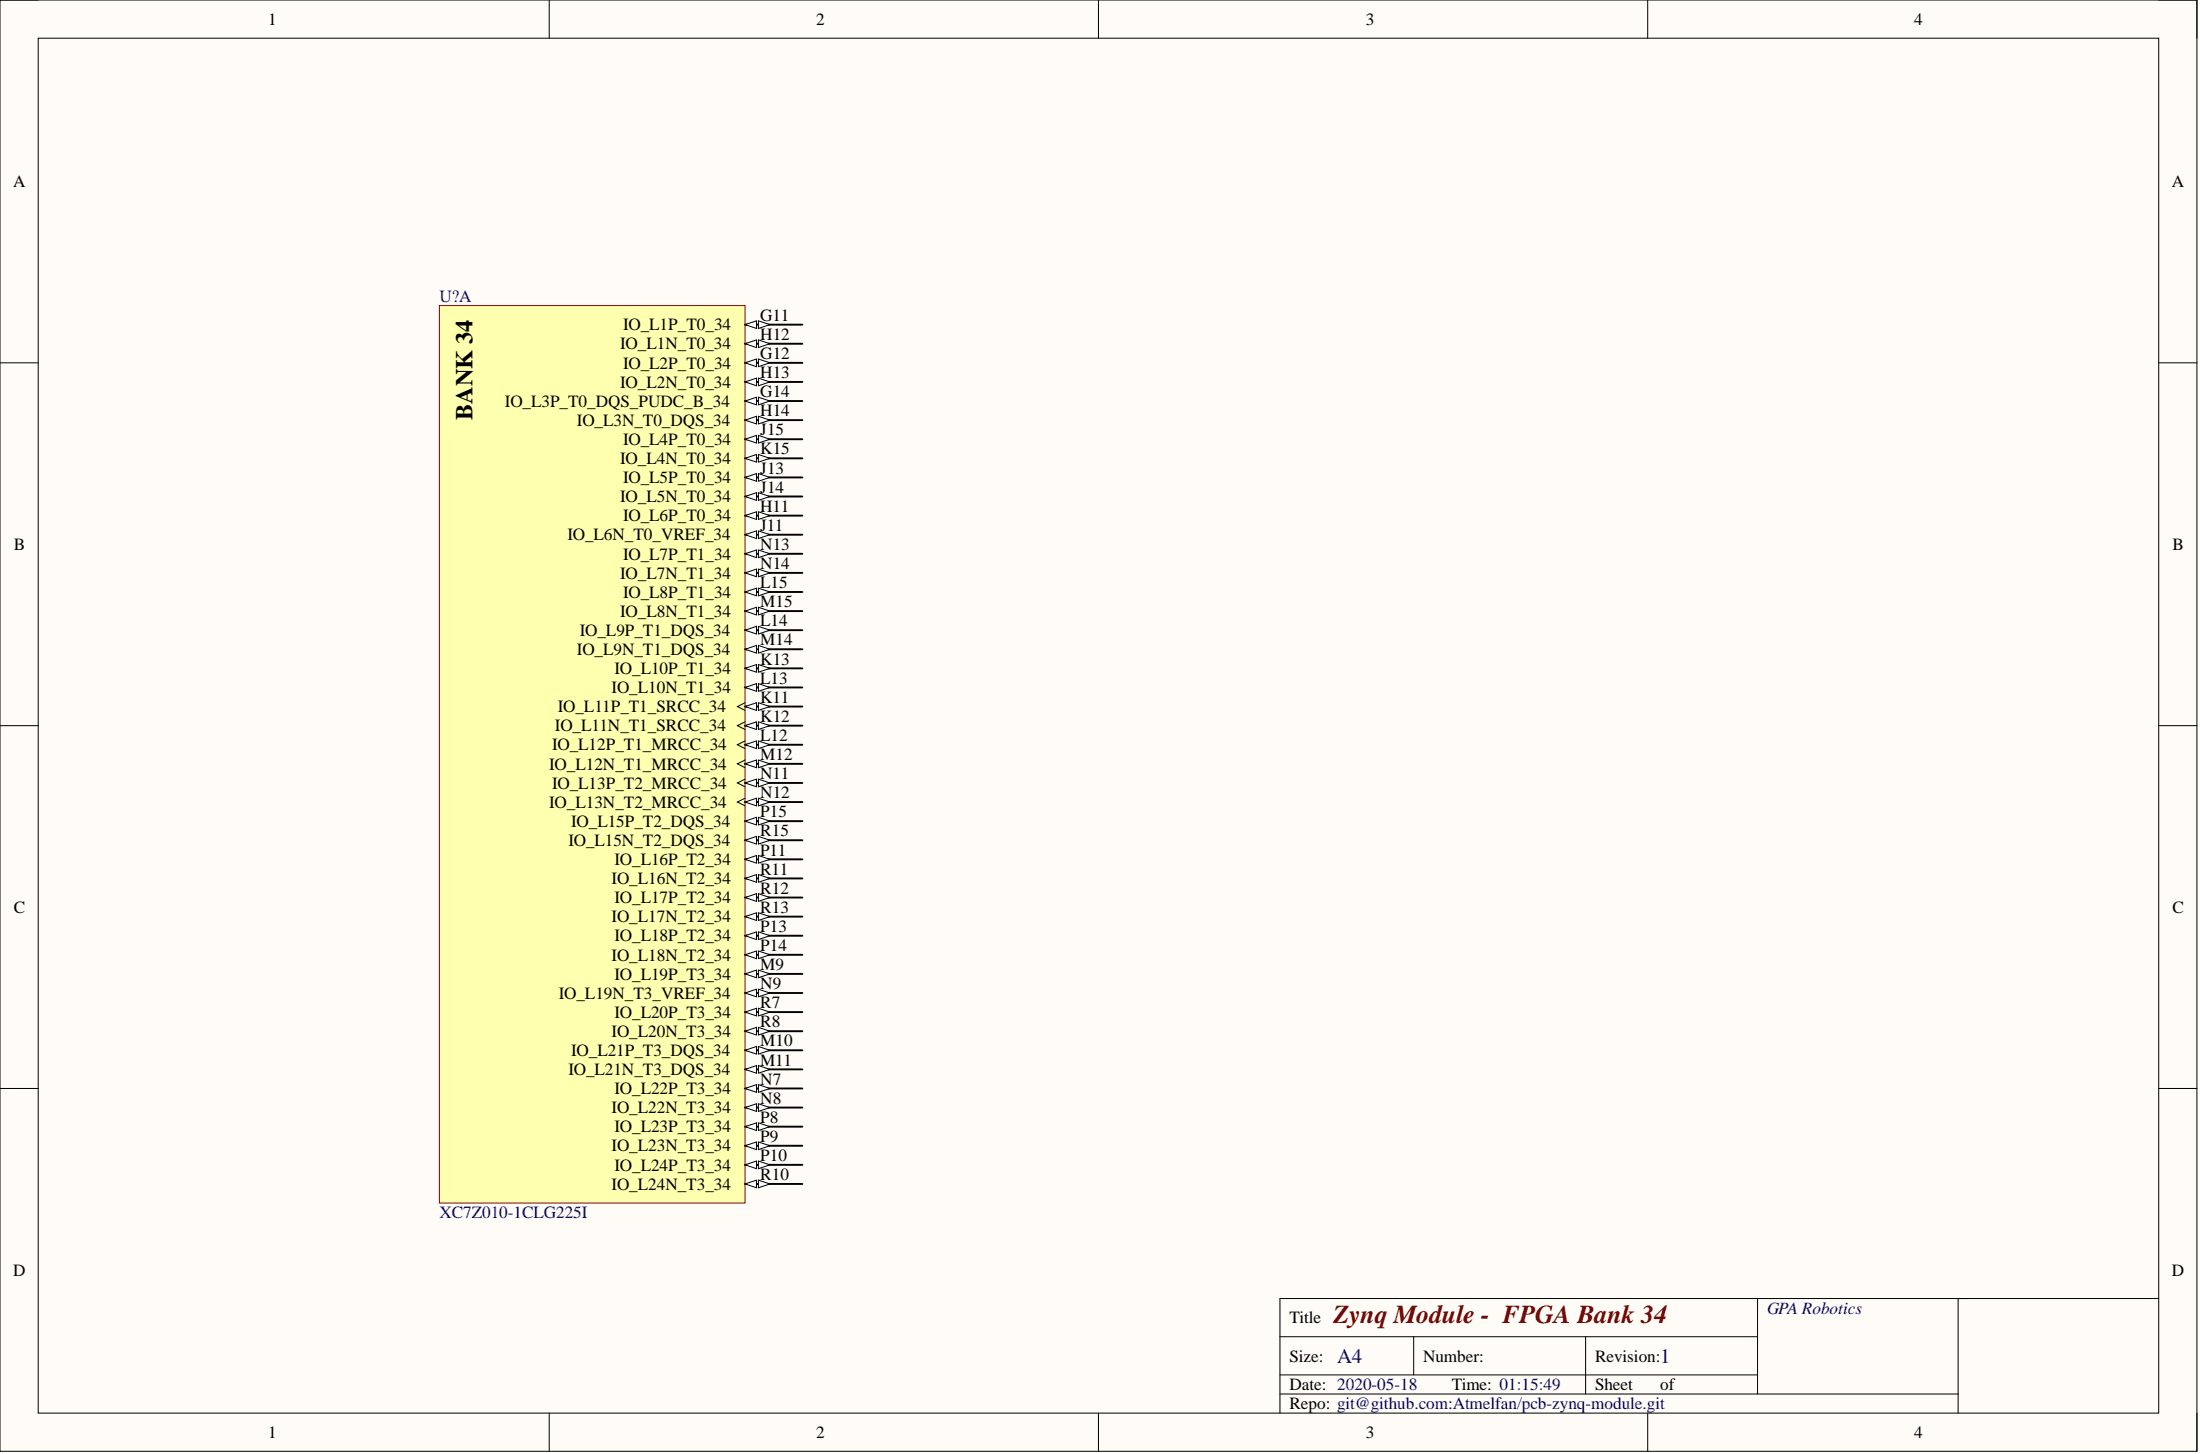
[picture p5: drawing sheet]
<svg xmlns="http://www.w3.org/2000/svg" width="292mm" height="193mm" viewBox="0 0 292 193" stroke-linecap="round" stroke-linejoin="round" font-family="sans-serif">
<path d="M0 0h291.7v192.6h-291.7z" fill-rule="evenodd" fill="#fffcf8"/>
<path d="M0 0h291.7v192.6h-291.7z" fill="none" stroke="#000" stroke-width=".13"/>
<path d="M5.1 5.1h281.5v182.4h-281.5z" fill-rule="evenodd" fill="#fffcf8"/>
<g fill="none" stroke="#000" stroke-width=".13">
<path d="M0 0h5.1M5.1 5.1h281.5v182.4h-281.5zM72.9 0v5.1M145.8 0v5.1M218.8 0v5.1M286.6 0h5.1v5.1M0 48.2h5.1M286.6 48.2h5.1M0 96.3h5.1M286.6 96.3h5.1M0 144.5h5.1M286.6 144.5h5.1"/>
<path d="M169.9 177.4h63.5M187.7 177.4v5.1M210.5 177.4v7.6M233.4 172.3v12.7M260 172.3v15.2M286.6 172.3h-116.7v15.2M72.9 187.5v5.1M145.8 187.5v5.1M169.9 185h90.1M169.9 182.5h63.5M218.8 187.5v5.1M291.7 187.5v5.1"/>
</g>
<path d="M58.3 40.6h40.6v119.1h-40.6z" fill-rule="evenodd" fill="#ffffb0"/>
<path d="M58.3 40.6h40.6v119.1h-40.6z" fill="none" stroke="#800000" stroke-width=".13"/>
<path d="M98.9 45.6h7.6" fill="none" stroke="#000" stroke-width=".25"/>
<path d="M98.9 45.6l1.5-.5v1z" fill="#f8fcff"/>
<path d="M98.9 45.6l1.5-.5v1z" fill="none" stroke="#000" stroke-width=".13"/>
<path d="M100.7 45.1l1.5 .5-1.5 .5z" fill="#f8fcff"/>
<path d="M100.7 45.1l1.5 .5-1.5 .5z" fill="none" stroke="#000" stroke-width=".13"/>
<path d="M98.9 43.1h7.6" fill="none" stroke="#000" stroke-width=".25"/>
<path d="M98.9 43.1l1.5-.5v1z" fill="#f8fcff"/>
<path d="M98.9 43.1l1.5-.5v1z" fill="none" stroke="#000" stroke-width=".13"/>
<path d="M100.7 42.6l1.5 .5-1.5 .5z" fill="#f8fcff"/>
<path d="M100.7 42.6l1.5 .5-1.5 .5z" fill="none" stroke="#000" stroke-width=".13"/>
<path d="M98.9 50.7h7.6" fill="none" stroke="#000" stroke-width=".25"/>
<path d="M98.9 50.7l1.5-.5v1z" fill="#f8fcff"/>
<path d="M98.9 50.7l1.5-.5v1z" fill="none" stroke="#000" stroke-width=".13"/>
<path d="M100.7 50.2l1.5 .5-1.5 .5z" fill="#f8fcff"/>
<path d="M100.7 50.2l1.5 .5-1.5 .5z" fill="none" stroke="#000" stroke-width=".13"/>
<path d="M98.9 48.2h7.6" fill="none" stroke="#000" stroke-width=".25"/>
<path d="M98.9 48.2l1.5-.6v1.1z" fill="#f8fcff"/>
<path d="M98.9 48.2l1.5-.6v1.1z" fill="none" stroke="#000" stroke-width=".13"/>
<path d="M100.7 47.6l1.5 .6-1.5 .5z" fill="#f8fcff"/>
<path d="M100.7 47.6l1.5 .6-1.5 .5z" fill="none" stroke="#000" stroke-width=".13"/>
<path d="M98.9 55.8h7.6" fill="none" stroke="#000" stroke-width=".25"/>
<path d="M98.9 55.8l1.5-.5v1z" fill="#f8fcff"/>
<path d="M98.9 55.8l1.5-.5v1z" fill="none" stroke="#000" stroke-width=".13"/>
<path d="M100.7 55.3l1.5 .5-1.5 .5z" fill="#f8fcff"/>
<path d="M100.7 55.3l1.5 .5-1.5 .5z" fill="none" stroke="#000" stroke-width=".13"/>
<path d="M98.9 53.2h7.6" fill="none" stroke="#000" stroke-width=".25"/>
<path d="M98.9 53.2l1.5-.5v1z" fill="#f8fcff"/>
<path d="M98.9 53.2l1.5-.5v1z" fill="none" stroke="#000" stroke-width=".13"/>
<path d="M100.7 52.7l1.5 .5-1.5 .5z" fill="#f8fcff"/>
<path d="M100.7 52.7l1.5 .5-1.5 .5z" fill="none" stroke="#000" stroke-width=".13"/>
<path d="M98.9 60.8h7.6" fill="none" stroke="#000" stroke-width=".25"/>
<path d="M98.9 60.8l1.5-.5v1z" fill="#f8fcff"/>
<path d="M98.9 60.8l1.5-.5v1z" fill="none" stroke="#000" stroke-width=".13"/>
<path d="M100.7 60.3l1.5 .5-1.5 .5z" fill="#f8fcff"/>
<path d="M100.7 60.3l1.5 .5-1.5 .5z" fill="none" stroke="#000" stroke-width=".13"/>
<path d="M98.9 58.3h7.6" fill="none" stroke="#000" stroke-width=".25"/>
<path d="M98.9 58.3l1.5-.5v1z" fill="#f8fcff"/>
<path d="M98.9 58.3l1.5-.5v1z" fill="none" stroke="#000" stroke-width=".13"/>
<path d="M100.7 57.8l1.5 .5-1.5 .5z" fill="#f8fcff"/>
<path d="M100.7 57.8l1.5 .5-1.5 .5z" fill="none" stroke="#000" stroke-width=".13"/>
<path d="M98.9 65.9h7.6" fill="none" stroke="#000" stroke-width=".25"/>
<path d="M98.9 65.9l1.5-.5v1z" fill="#f8fcff"/>
<path d="M98.9 65.9l1.5-.5v1z" fill="none" stroke="#000" stroke-width=".13"/>
<path d="M100.7 65.4l1.5 .5-1.5 .5z" fill="#f8fcff"/>
<path d="M100.7 65.4l1.5 .5-1.5 .5z" fill="none" stroke="#000" stroke-width=".13"/>
<path d="M98.9 63.4h7.6" fill="none" stroke="#000" stroke-width=".25"/>
<path d="M98.9 63.4l1.5-.5v1z" fill="#f8fcff"/>
<path d="M98.9 63.4l1.5-.5v1z" fill="none" stroke="#000" stroke-width=".13"/>
<path d="M100.7 62.9l1.5 .5-1.5 .5z" fill="#f8fcff"/>
<path d="M100.7 62.9l1.5 .5-1.5 .5z" fill="none" stroke="#000" stroke-width=".13"/>
<path d="M98.9 71h7.6" fill="none" stroke="#000" stroke-width=".25"/>
<path d="M98.9 71l1.5-.5v1z" fill="#f8fcff"/>
<path d="M98.9 71l1.5-.5v1z" fill="none" stroke="#000" stroke-width=".13"/>
<path d="M100.7 70.5l1.5 .5-1.5 .5z" fill="#f8fcff"/>
<path d="M100.7 70.5l1.5 .5-1.5 .5z" fill="none" stroke="#000" stroke-width=".13"/>
<path d="M98.9 68.4h7.6" fill="none" stroke="#000" stroke-width=".25"/>
<path d="M98.9 68.4l1.5-.5v1z" fill="#f8fcff"/>
<path d="M98.9 68.4l1.5-.5v1z" fill="none" stroke="#000" stroke-width=".13"/>
<path d="M100.7 67.9l1.5 .5-1.5 .5z" fill="#f8fcff"/>
<path d="M100.7 67.9l1.5 .5-1.5 .5z" fill="none" stroke="#000" stroke-width=".13"/>
<path d="M98.9 76h7.6" fill="none" stroke="#000" stroke-width=".25"/>
<path d="M98.9 76l1.5-.5v1z" fill="#f8fcff"/>
<path d="M98.9 76l1.5-.5v1z" fill="none" stroke="#000" stroke-width=".13"/>
<path d="M100.7 75.5l1.5 .5-1.5 .5z" fill="#f8fcff"/>
<path d="M100.7 75.5l1.5 .5-1.5 .5z" fill="none" stroke="#000" stroke-width=".13"/>
<path d="M98.9 73.5h7.6" fill="none" stroke="#000" stroke-width=".25"/>
<path d="M98.9 73.5l1.5-.5v1z" fill="#f8fcff"/>
<path d="M98.9 73.5l1.5-.5v1z" fill="none" stroke="#000" stroke-width=".13"/>
<path d="M100.7 73l1.5 .5-1.5 .5z" fill="#f8fcff"/>
<path d="M100.7 73l1.5 .5-1.5 .5z" fill="none" stroke="#000" stroke-width=".13"/>
<path d="M98.9 81.1h7.6" fill="none" stroke="#000" stroke-width=".25"/>
<path d="M98.9 81.1l1.5-.5v1z" fill="#f8fcff"/>
<path d="M98.9 81.1l1.5-.5v1z" fill="none" stroke="#000" stroke-width=".13"/>
<path d="M100.7 80.6l1.5 .5-1.5 .5z" fill="#f8fcff"/>
<path d="M100.7 80.6l1.5 .5-1.5 .5z" fill="none" stroke="#000" stroke-width=".13"/>
<path d="M98.9 78.6h7.6" fill="none" stroke="#000" stroke-width=".25"/>
<path d="M98.9 78.6l1.5-.5v1z" fill="#f8fcff"/>
<path d="M98.9 78.6l1.5-.5v1z" fill="none" stroke="#000" stroke-width=".13"/>
<path d="M100.7 78.1l1.5 .5-1.5 .5z" fill="#f8fcff"/>
<path d="M100.7 78.1l1.5 .5-1.5 .5z" fill="none" stroke="#000" stroke-width=".13"/>
<path d="M98.9 86.2h7.6" fill="none" stroke="#000" stroke-width=".25"/>
<path d="M98.9 86.2l1.5-.5v1z" fill="#f8fcff"/>
<path d="M98.9 86.2l1.5-.5v1z" fill="none" stroke="#000" stroke-width=".13"/>
<path d="M100.7 85.7l1.5 .5-1.5 .5z" fill="#f8fcff"/>
<path d="M100.7 85.7l1.5 .5-1.5 .5z" fill="none" stroke="#000" stroke-width=".13"/>
<path d="M98.9 83.6h7.6" fill="none" stroke="#000" stroke-width=".25"/>
<path d="M98.9 83.6l1.5-.5v1z" fill="#f8fcff"/>
<path d="M98.9 83.6l1.5-.5v1z" fill="none" stroke="#000" stroke-width=".13"/>
<path d="M100.7 83.1l1.5 .5-1.5 .5z" fill="#f8fcff"/>
<path d="M100.7 83.1l1.5 .5-1.5 .5z" fill="none" stroke="#000" stroke-width=".13"/>
<path d="M98.9 91.2h7.6" fill="none" stroke="#000" stroke-width=".25"/>
<path d="M98.9 91.2l1.5-.5v1z" fill="#f8fcff"/>
<path d="M98.9 91.2l1.5-.5v1z" fill="none" stroke="#000" stroke-width=".13"/>
<path d="M100.7 90.7l1.5 .5-1.5 .5z" fill="#f8fcff"/>
<path d="M100.7 90.7l1.5 .5-1.5 .5z" fill="none" stroke="#000" stroke-width=".13"/>
<path d="M98.9 88.7h7.6" fill="none" stroke="#000" stroke-width=".25"/>
<path d="M98.9 88.7l1.5-.5v1z" fill="#f8fcff"/>
<path d="M98.9 88.7l1.5-.5v1z" fill="none" stroke="#000" stroke-width=".13"/>
<path d="M100.7 88.2l1.5 .5-1.5 .5z" fill="#f8fcff"/>
<path d="M100.7 88.2l1.5 .5-1.5 .5z" fill="none" stroke="#000" stroke-width=".13"/>
<path d="M98.9 96.3h7.6" fill="none" stroke="#000" stroke-width=".25"/>
<path d="M98.9 96.3l1.5-.5v1z" fill="#f8fcff"/>
<path d="M98.9 96.3l1.5-.5v1z" fill="none" stroke="#000" stroke-width=".13"/>
<path d="M100.7 95.8l1.5 .5-1.5 .5z" fill="#f8fcff"/>
<path d="M98.9 95.8l-1 .5 1 .5M100.7 95.8l1.5 .5-1.5 .5z" fill="none" stroke="#000" stroke-width=".13"/>
<path d="M98.9 93.8h7.6" fill="none" stroke="#000" stroke-width=".25"/>
<path d="M98.9 93.8l1.5-.5v1z" fill="#f8fcff"/>
<path d="M98.9 93.8l1.5-.5v1z" fill="none" stroke="#000" stroke-width=".13"/>
<path d="M100.7 93.3l1.5 .5-1.5 .5z" fill="#f8fcff"/>
<path d="M98.9 93.3l-1 .5 1 .5M100.7 93.3l1.5 .5-1.5 .5z" fill="none" stroke="#000" stroke-width=".13"/>
<path d="M98.9 101.4h7.6" fill="none" stroke="#000" stroke-width=".25"/>
<path d="M98.9 101.4l1.5-.5v1z" fill="#f8fcff"/>
<path d="M98.9 101.4l1.5-.5v1z" fill="none" stroke="#000" stroke-width=".13"/>
<path d="M100.7 100.9l1.5 .5-1.5 .5z" fill="#f8fcff"/>
<path d="M98.9 100.9l-1 .5 1 .5M100.7 100.9l1.5 .5-1.5 .5z" fill="none" stroke="#000" stroke-width=".13"/>
<path d="M98.9 98.8h7.6" fill="none" stroke="#000" stroke-width=".25"/>
<path d="M98.9 98.8l1.5-.5v1z" fill="#f8fcff"/>
<path d="M98.9 98.8l1.5-.5v1z" fill="none" stroke="#000" stroke-width=".13"/>
<path d="M100.7 98.3l1.5 .5-1.5 .5z" fill="#f8fcff"/>
<path d="M98.9 98.3l-1 .5 1 .5M100.7 98.3l1.5 .5-1.5 .5z" fill="none" stroke="#000" stroke-width=".13"/>
<path d="M98.9 106.4h7.6" fill="none" stroke="#000" stroke-width=".25"/>
<path d="M98.9 106.4l1.5-.5v1.1z" fill="#f8fcff"/>
<path d="M98.9 106.4l1.5-.5v1.1z" fill="none" stroke="#000" stroke-width=".13"/>
<path d="M100.7 105.9l1.5 .5-1.5 .6z" fill="#f8fcff"/>
<path d="M98.9 105.9l-1 .5 1 .6M100.7 105.9l1.5 .5-1.5 .6z" fill="none" stroke="#000" stroke-width=".13"/>
<path d="M98.9 103.9h7.6" fill="none" stroke="#000" stroke-width=".25"/>
<path d="M98.9 103.9l1.5-.5v1z" fill="#f8fcff"/>
<path d="M98.9 103.9l1.5-.5v1z" fill="none" stroke="#000" stroke-width=".13"/>
<path d="M100.7 103.4l1.5 .5-1.5 .5z" fill="#f8fcff"/>
<path d="M98.9 103.4l-1 .5 1 .5M100.7 103.4l1.5 .5-1.5 .5z" fill="none" stroke="#000" stroke-width=".13"/>
<path d="M98.9 111.5h7.6" fill="none" stroke="#000" stroke-width=".25"/>
<path d="M98.9 111.5l1.5-.5v1z" fill="#f8fcff"/>
<path d="M98.9 111.5l1.5-.5v1z" fill="none" stroke="#000" stroke-width=".13"/>
<path d="M100.7 111l1.5 .5-1.5 .5z" fill="#f8fcff"/>
<path d="M100.7 111l1.5 .5-1.5 .5z" fill="none" stroke="#000" stroke-width=".13"/>
<path d="M98.9 109h7.6" fill="none" stroke="#000" stroke-width=".25"/>
<path d="M98.9 109l1.5-.5v1z" fill="#f8fcff"/>
<path d="M98.9 109l1.5-.5v1z" fill="none" stroke="#000" stroke-width=".13"/>
<path d="M100.7 108.5l1.5 .5-1.5 .5z" fill="#f8fcff"/>
<path d="M100.7 108.5l1.5 .5-1.5 .5z" fill="none" stroke="#000" stroke-width=".13"/>
<path d="M98.9 116.6h7.6" fill="none" stroke="#000" stroke-width=".25"/>
<path d="M98.9 116.6l1.5-.5v1z" fill="#f8fcff"/>
<path d="M98.9 116.6l1.5-.5v1z" fill="none" stroke="#000" stroke-width=".13"/>
<path d="M100.7 116.1l1.5 .5-1.5 .5z" fill="#f8fcff"/>
<path d="M100.7 116.1l1.5 .5-1.5 .5z" fill="none" stroke="#000" stroke-width=".13"/>
<path d="M98.9 114h7.6" fill="none" stroke="#000" stroke-width=".25"/>
<path d="M98.9 114l1.5-.5v1.1z" fill="#f8fcff"/>
<path d="M98.9 114l1.5-.5v1.1z" fill="none" stroke="#000" stroke-width=".13"/>
<path d="M100.7 113.5l1.5 .5-1.5 .6z" fill="#f8fcff"/>
<path d="M100.7 113.5l1.5 .5-1.5 .6z" fill="none" stroke="#000" stroke-width=".13"/>
<path d="M98.9 121.7h7.6" fill="none" stroke="#000" stroke-width=".25"/>
<path d="M98.9 121.7l1.5-.6v1.1z" fill="#f8fcff"/>
<path d="M98.9 121.7l1.5-.6v1.1z" fill="none" stroke="#000" stroke-width=".13"/>
<path d="M100.7 121.1l1.5 .6-1.5 .5z" fill="#f8fcff"/>
<path d="M100.7 121.1l1.5 .6-1.5 .5z" fill="none" stroke="#000" stroke-width=".13"/>
<path d="M98.9 119.1h7.6" fill="none" stroke="#000" stroke-width=".25"/>
<path d="M98.9 119.1l1.5-.5v1z" fill="#f8fcff"/>
<path d="M98.9 119.1l1.5-.5v1z" fill="none" stroke="#000" stroke-width=".13"/>
<path d="M100.7 118.6l1.5 .5-1.5 .5z" fill="#f8fcff"/>
<path d="M100.7 118.6l1.5 .5-1.5 .5z" fill="none" stroke="#000" stroke-width=".13"/>
<path d="M98.9 126.7h7.6" fill="none" stroke="#000" stroke-width=".25"/>
<path d="M98.9 126.7l1.5-.5v1z" fill="#f8fcff"/>
<path d="M98.9 126.7l1.5-.5v1z" fill="none" stroke="#000" stroke-width=".13"/>
<path d="M100.7 126.2l1.5 .5-1.5 .5z" fill="#f8fcff"/>
<path d="M100.7 126.2l1.5 .5-1.5 .5z" fill="none" stroke="#000" stroke-width=".13"/>
<path d="M98.9 124.2h7.6" fill="none" stroke="#000" stroke-width=".25"/>
<path d="M98.9 124.2l1.5-.5v1z" fill="#f8fcff"/>
<path d="M98.9 124.2l1.5-.5v1z" fill="none" stroke="#000" stroke-width=".13"/>
<path d="M100.7 123.7l1.5 .5-1.5 .5z" fill="#f8fcff"/>
<path d="M100.7 123.7l1.5 .5-1.5 .5z" fill="none" stroke="#000" stroke-width=".13"/>
<path d="M98.9 131.8h7.6" fill="none" stroke="#000" stroke-width=".25"/>
<path d="M98.9 131.8l1.5-.5v1z" fill="#f8fcff"/>
<path d="M98.9 131.8l1.5-.5v1z" fill="none" stroke="#000" stroke-width=".13"/>
<path d="M100.7 131.3l1.5 .5-1.5 .5z" fill="#f8fcff"/>
<path d="M100.7 131.3l1.5 .5-1.5 .5z" fill="none" stroke="#000" stroke-width=".13"/>
<path d="M98.9 129.3h7.6" fill="none" stroke="#000" stroke-width=".25"/>
<path d="M98.9 129.3l1.5-.6v1.1z" fill="#f8fcff"/>
<path d="M98.9 129.3l1.5-.6v1.1z" fill="none" stroke="#000" stroke-width=".13"/>
<path d="M100.7 128.7l1.5 .6-1.5 .5z" fill="#f8fcff"/>
<path d="M100.7 128.7l1.5 .6-1.5 .5z" fill="none" stroke="#000" stroke-width=".13"/>
<path d="M98.9 136.9h7.6" fill="none" stroke="#000" stroke-width=".25"/>
<path d="M98.9 136.9l1.5-.6v1.1z" fill="#f8fcff"/>
<path d="M98.9 136.9l1.5-.6v1.1z" fill="none" stroke="#000" stroke-width=".13"/>
<path d="M100.7 136.3l1.5 .6-1.5 .5z" fill="#f8fcff"/>
<path d="M100.7 136.3l1.5 .6-1.5 .5z" fill="none" stroke="#000" stroke-width=".13"/>
<path d="M98.9 134.3h7.6" fill="none" stroke="#000" stroke-width=".25"/>
<path d="M98.9 134.3l1.5-.5v1z" fill="#f8fcff"/>
<path d="M98.9 134.3l1.5-.5v1z" fill="none" stroke="#000" stroke-width=".13"/>
<path d="M100.7 133.8l1.5 .5-1.5 .5z" fill="#f8fcff"/>
<path d="M100.7 133.8l1.5 .5-1.5 .5z" fill="none" stroke="#000" stroke-width=".13"/>
<path d="M98.9 141.9h7.6" fill="none" stroke="#000" stroke-width=".25"/>
<path d="M98.9 141.9l1.5-.5v1z" fill="#f8fcff"/>
<path d="M98.9 141.9l1.5-.5v1z" fill="none" stroke="#000" stroke-width=".13"/>
<path d="M100.7 141.4l1.5 .5-1.5 .5z" fill="#f8fcff"/>
<path d="M100.7 141.4l1.5 .5-1.5 .5z" fill="none" stroke="#000" stroke-width=".13"/>
<path d="M98.9 139.4h7.6" fill="none" stroke="#000" stroke-width=".25"/>
<path d="M98.9 139.4l1.5-.5v1z" fill="#f8fcff"/>
<path d="M98.9 139.4l1.5-.5v1z" fill="none" stroke="#000" stroke-width=".13"/>
<path d="M100.7 138.9l1.5 .5-1.5 .5z" fill="#f8fcff"/>
<path d="M100.7 138.9l1.5 .5-1.5 .5z" fill="none" stroke="#000" stroke-width=".13"/>
<path d="M98.9 147h7.6" fill="none" stroke="#000" stroke-width=".25"/>
<path d="M98.9 147l1.5-.5v1z" fill="#f8fcff"/>
<path d="M98.9 147l1.5-.5v1z" fill="none" stroke="#000" stroke-width=".13"/>
<path d="M100.7 146.5l1.5 .5-1.5 .5z" fill="#f8fcff"/>
<path d="M100.7 146.5l1.5 .5-1.5 .5z" fill="none" stroke="#000" stroke-width=".13"/>
<path d="M98.9 144.5h7.6" fill="none" stroke="#000" stroke-width=".25"/>
<path d="M98.9 144.5l1.5-.5v1z" fill="#f8fcff"/>
<path d="M98.9 144.5l1.5-.5v1z" fill="none" stroke="#000" stroke-width=".13"/>
<path d="M100.7 144l1.5 .5-1.5 .5z" fill="#f8fcff"/>
<path d="M100.7 144l1.5 .5-1.5 .5z" fill="none" stroke="#000" stroke-width=".13"/>
<path d="M98.9 152.1h7.6" fill="none" stroke="#000" stroke-width=".25"/>
<path d="M98.9 152.1l1.5-.5v1z" fill="#f8fcff"/>
<path d="M98.9 152.1l1.5-.5v1z" fill="none" stroke="#000" stroke-width=".13"/>
<path d="M100.7 151.6l1.5 .5-1.5 .5z" fill="#f8fcff"/>
<path d="M100.7 151.6l1.5 .5-1.5 .5z" fill="none" stroke="#000" stroke-width=".13"/>
<path d="M98.9 149.5h7.6" fill="none" stroke="#000" stroke-width=".25"/>
<path d="M98.9 149.5l1.5-.5v1z" fill="#f8fcff"/>
<path d="M98.9 149.5l1.5-.5v1z" fill="none" stroke="#000" stroke-width=".13"/>
<path d="M100.7 149l1.5 .5-1.5 .5z" fill="#f8fcff"/>
<path d="M100.7 149l1.5 .5-1.5 .5z" fill="none" stroke="#000" stroke-width=".13"/>
<path d="M98.9 157.1h7.6" fill="none" stroke="#000" stroke-width=".25"/>
<path d="M98.9 157.1l1.5-.5v1z" fill="#f8fcff"/>
<path d="M98.9 157.1l1.5-.5v1z" fill="none" stroke="#000" stroke-width=".13"/>
<path d="M100.7 156.6l1.5 .5-1.5 .5z" fill="#f8fcff"/>
<path d="M100.7 156.6l1.5 .5-1.5 .5z" fill="none" stroke="#000" stroke-width=".13"/>
<path d="M98.9 154.6h7.6" fill="none" stroke="#000" stroke-width=".25"/>
<path d="M98.9 154.6l1.5-.5v1z" fill="#f8fcff"/>
<path d="M98.9 154.6l1.5-.5v1z" fill="none" stroke="#000" stroke-width=".13"/>
<path d="M100.7 154.1l1.5 .5-1.5 .5z" fill="#f8fcff"/>
<path d="M100.7 154.1l1.5 .5-1.5 .5z" fill="none" stroke="#000" stroke-width=".13"/>
<text font-size="3.4" fill="#800000" x="177" y="175.6">Zynq Module - FPGA Bank 34</text>
<text font-size="3.2" x="62.7" y="55.8" transform="rotate(-90 62.7 55.8)">BANK 34</text>
<g font-size="2.7" fill="#000080">
<text x="177.6" y="180.9">A4</text>
<text x="220.4" y="180.9">1</text>
</g>
<g font-size="2.3">
<text x="35.6" y="3.3">1</text>
<text x="108.3" y="3.3">2</text>
<text x="181.4" y="3.3">3</text>
<text x="254.2" y="3.3">4</text>
<text x="1.7" y="24.8">A</text>
<text x="288.4" y="24.8">A</text>
<text x="82.4" y="46.4">IO_L1N_T0_34</text>
<text x="82.7" y="43.8">IO_L1P_T0_34</text>
<text x="101" y="45.1">H12</text>
<text x="101" y="42.6">G11</text>
<text x="101" y="47.6">G12</text>
<text x="67" y="54">IO_L3P_T0_DQS_PUDC_B_34</text>
<text x="82.4" y="51.4">IO_L2N_T0_34</text>
<text x="82.7" y="48.9">IO_L2P_T0_34</text>
<text x="101" y="50.2">H13</text>
<text x="101" y="52.7">G14</text>
<text x="76.6" y="56.5">IO_L3N_T0_DQS_34</text>
<text x="82.7" y="59.1">IO_L4P_T0_34</text>
<text x="101" y="55.3">H14</text>
<text x="101" y="57.8">J15</text>
<text x="82.4" y="61.6">IO_L4N_T0_34</text>
<text x="82.7" y="64.1">IO_L5P_T0_34</text>
<text x="101" y="60.3">K15</text>
<text x="101" y="65.4">J14</text>
<text x="101" y="62.9">J13</text>
<text x="75.3" y="71.7">IO_L6N_T0_VREF_34</text>
<text x="82.4" y="66.7">IO_L5N_T0_34</text>
<text x="82.7" y="69.2">IO_L6P_T0_34</text>
<text x="101" y="70.5">J11</text>
<text x="101" y="67.9">H11</text>
<text x="1.8" y="73">B</text>
<text x="82.4" y="76.8">IO_L7N_T1_34</text>
<text x="82.7" y="74.3">IO_L7P_T1_34</text>
<text x="101" y="75.5">N14</text>
<text x="101" y="73">N13</text>
<text x="288.4" y="73">B</text>
<text x="82.4" y="81.9">IO_L8N_T1_34</text>
<text x="82.7" y="79.3">IO_L8P_T1_34</text>
<text x="101" y="80.6">M15</text>
<text x="101" y="78.1">L15</text>
<text x="101" y="83.1">L14</text>
<text x="76.6" y="86.9">IO_L9N_T1_DQS_34</text>
<text x="77" y="84.4">IO_L9P_T1_DQS_34</text>
<text x="81.6" y="89.5">IO_L10P_T1_34</text>
<text x="101" y="85.7">M14</text>
<text x="101" y="88.2">K13</text>
<text x="74.1" y="94.5">IO_L11P_T1_SRCC_34</text>
<text x="81.2" y="92">IO_L10N_T1_34</text>
<text x="101" y="90.7">L13</text>
<text x="101" y="95.8">K12</text>
<text x="101" y="93.3">K11</text>
<text x="73.3" y="99.6">IO_L12P_T1_MRCC_34</text>
<text x="73.7" y="97.1">IO_L11N_T1_SRCC_34</text>
<text x="101" y="100.9">M12</text>
<text x="101" y="98.3">L12</text>
<text x="72.9" y="102.1">IO_L12N_T1_MRCC_34</text>
<text x="72.9" y="107.2">IO_L13N_T2_MRCC_34</text>
<text x="73.3" y="104.7">IO_L13P_T2_MRCC_34</text>
<text x="101" y="105.9">N12</text>
<text x="101" y="103.4">N11</text>
<text x="75.5" y="112.3">IO_L15N_T2_DQS_34</text>
<text x="75.8" y="109.7">IO_L15P_T2_DQS_34</text>
<text x="101" y="111">R15</text>
<text x="101" y="108.5">P15</text>
<text x="101" y="113.5">P11</text>
<text x="81.2" y="117.3">IO_L16N_T2_34</text>
<text x="81.6" y="114.8">IO_L16P_T2_34</text>
<text x="81.6" y="119.9">IO_L17P_T2_34</text>
<text x="101" y="116.1">R11</text>
<text x="101" y="118.6">R12</text>
<text x="1.8" y="121.1">C</text>
<text x="81.2" y="122.4">IO_L17N_T2_34</text>
<text x="81.6" y="124.9">IO_L18P_T2_34</text>
<text x="101" y="121.1">R13</text>
<text x="101" y="123.7">P13</text>
<text x="288.4" y="121.1">C</text>
<text x="81.2" y="127.5">IO_L18N_T2_34</text>
<text x="81.6" y="130">IO_L19P_T3_34</text>
<text x="101" y="126.2">P14</text>
<text x="101" y="131.3">N9</text>
<text x="101" y="128.7">M9</text>
<text x="74.2" y="132.5">IO_L19N_T3_VREF_34</text>
<text x="81.2" y="137.6">IO_L20N_T3_34</text>
<text x="81.6" y="135.1">IO_L20P_T3_34</text>
<text x="101" y="136.3">R8</text>
<text x="101" y="133.8">R7</text>
<text x="75.5" y="142.7">IO_L21N_T3_DQS_34</text>
<text x="75.8" y="140.2">IO_L21P_T3_DQS_34</text>
<text x="101" y="141.4">M11</text>
<text x="101" y="138.9">M10</text>
<text x="101" y="144">N7</text>
<text x="81.2" y="147.8">IO_L22N_T3_34</text>
<text x="81.6" y="145.2">IO_L22P_T3_34</text>
<text x="101" y="146.5">N8</text>
<text x="101" y="149">P8</text>
<text x="81.2" y="152.8">IO_L23N_T3_34</text>
<text x="81.6" y="150.3">IO_L23P_T3_34</text>
<text x="81.6" y="155.4">IO_L24P_T3_34</text>
<text x="101" y="151.6">P9</text>
<text x="101" y="154.1">P10</text>
<text x="81.2" y="157.9">IO_L24N_T3_34</text>
<text x="101" y="156.6">R10</text>
<text x="1.7" y="169.3">D</text>
<text x="288.4" y="169.3">D</text>
<text x="171.2" y="175.6">Title</text>
<text x="171.2" y="180.7">Size:</text>
<text x="171.2" y="184.5">Date: 2020-05-18</text>
<text x="189" y="180.7">Number:</text>
<text x="192.8" y="184.5">Time: 01:15:49</text>
<text x="211.8" y="180.7">Revision:</text>
<text x="211.8" y="184.5">Sheet</text>
<text x="220.4" y="184.5">of</text>
<text x="35.6" y="190.8">1</text>
<text x="108.3" y="190.8">2</text>
<text x="171.2" y="187">Repo: git@github.com:Atmelfan/pcb-zynq-module.git</text>
<text x="181.4" y="190.8">3</text>
<text x="254.2" y="190.8">4</text>
</g>
<g font-size="2.3" fill="#000080">
<text x="58.3" y="40">U?A</text>
<text x="58.3" y="161.7">XC7Z010-1CLG225I</text>
<text x="234.6" y="174.4">GPA Robotics</text>
</g>
</svg>
